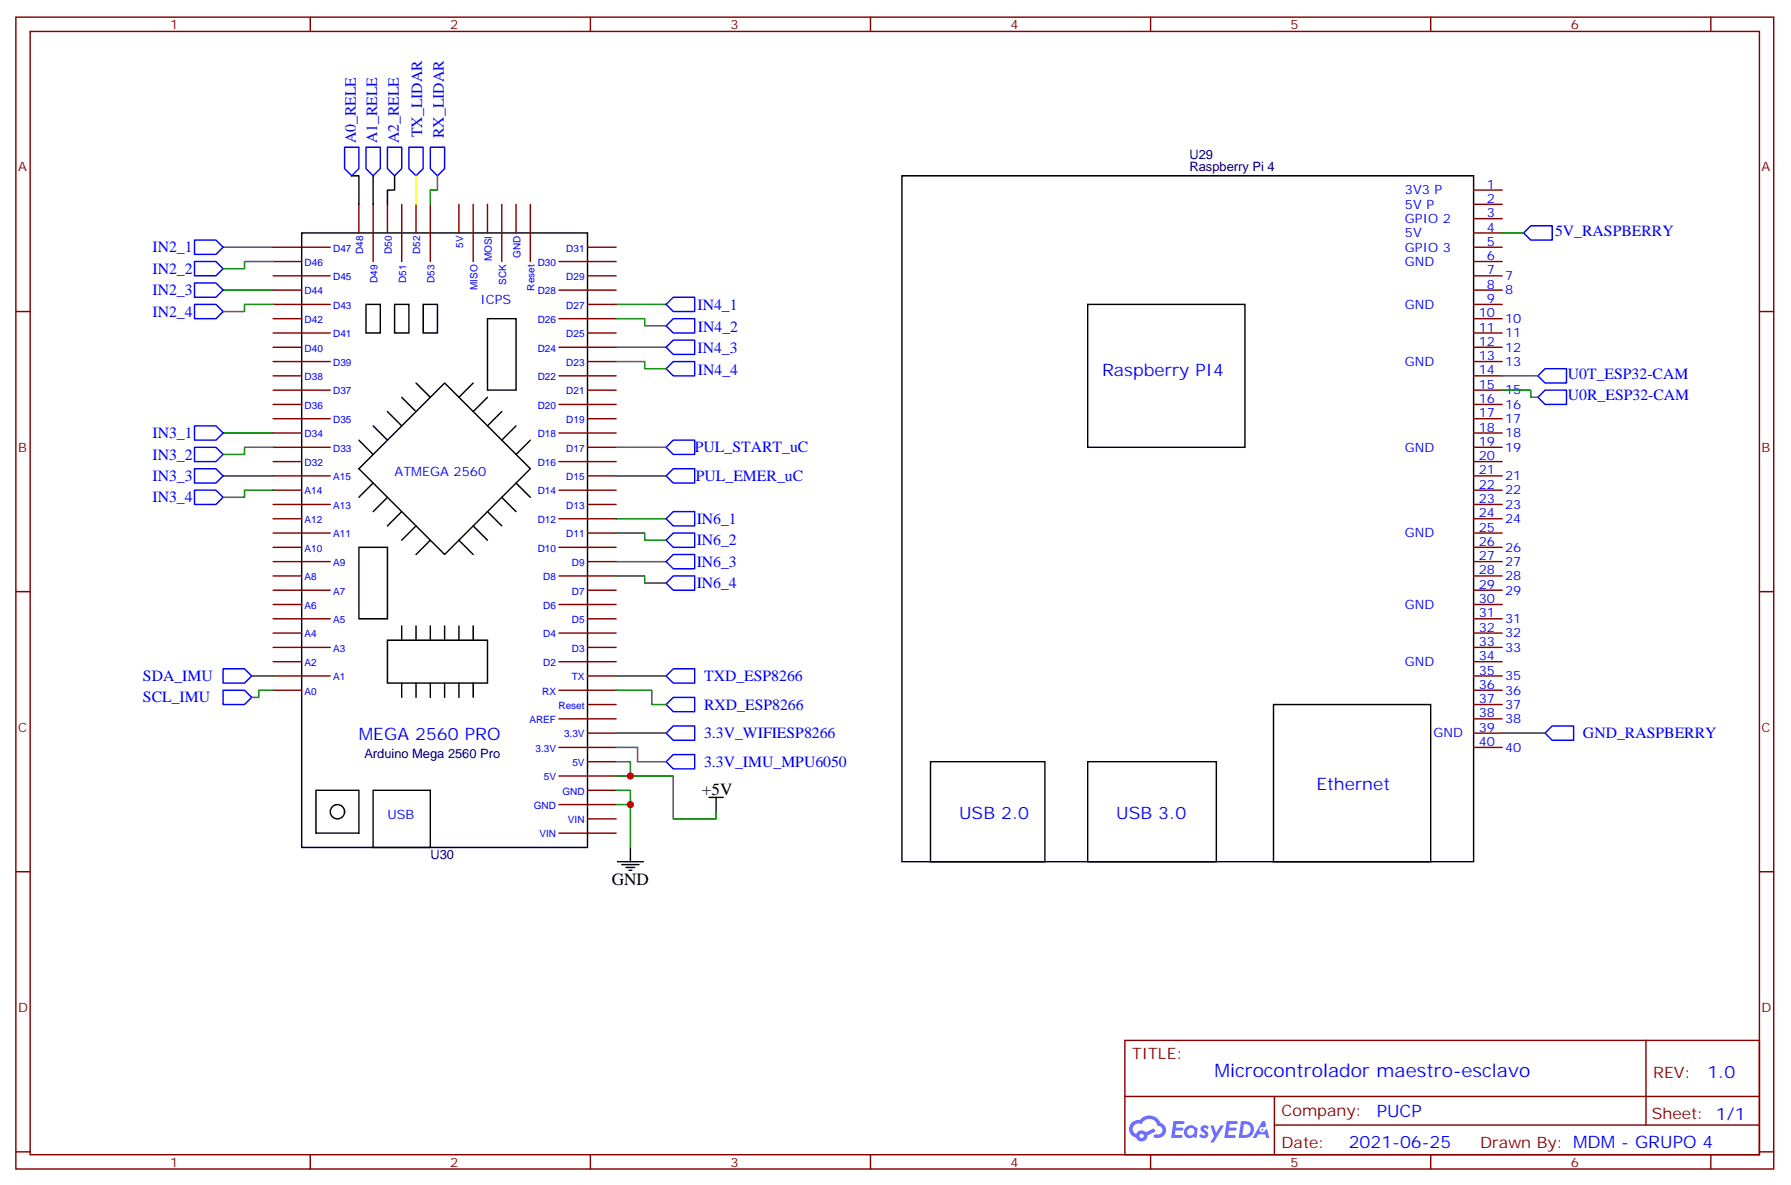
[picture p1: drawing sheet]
<svg xmlns="http://www.w3.org/2000/svg" width="442mm" height="293mm" viewBox="0 0 442 293" stroke-linecap="round" stroke-linejoin="round" font-family="sans-serif">
<g fill="none" stroke="#870000" stroke-width=".35">
<path d="M3.9 4.2h433.9v284.4h-433.9zM7.4 7.8h426.9v277.2h-426.9zM76.6 4.2v3.6M145.7 4.2v3.6M214.9 4.2v3.6M284 4.2v3.6M353.2 4.2v3.6M422.3 4.2v3.6M3.9 76.9h3.5M434.3 76.9h3.5M3.9 146h3.5M434.3 146h3.5"/>
<path d="M3.9 215.2h3.5M434.3 215.2h3.5M277.7 256.8h156.6v28.2h-156.6zM406.3 256.8v20.9M277.7 270.7h156.5M314.6 277.7h119.6M314.6 270.7v14.1M3.9 284.3h3.5M76.6 285v3.6M145.7 285v3.6M214.9 285v3.6M284 285v3.6"/>
<path d="M353.2 285v3.6M422.3 285v3.6M434.3 284.3h3.5"/>
</g>
<g fill="#5487ff">
<path d="M296.7 278a1.22 1.22 0 0 1 1.7 .3l-.4 .5a.47 .47 0 0 0-.4-.4 .47 .47 0 0 0-.5 .2l.1 .2a1.3 1.3 0 0 1 .9 1.7 1.39 1.39 0 0 1-2.1-.1l.4-.5 .8 .4a.29 .29 0 0 0 .3-.3 .29 .29 0 0 0-.3-.3 1.04 1.04 0 0 1-.5-1.7z"/>
<path d="M289.7 276.8h2.3a.37 .37 0 0 1 .4 .3 .37 .37 0 0 1-.4 .4h-1.6l-.1 .9h1.5l.3 .3-.4 .4h-1.5l-.2 1.1h1.5a.36 .36 0 0 1 .4 .3 .36 .36 0 0 1-.4 .4h-2.4z"/>
<path d="M302.8 276.8h2.4a.37 .37 0 0 1 .4 .3 .37 .37 0 0 1-.4 .4h-1.7l-.1 .9h1.5l.4 .3-.4 .4h-1.6l-.2 1.1h1.6a.36 .36 0 0 1 .3 .3 .36 .36 0 0 1-.3 .4h-2.5z"/>
<path d="M311.6 276.8h.7l.3 1.2-.6 .3a.69 .69 0 0 0-1 .3 .69 .69 0 0 0 .4 1 .69 .69 0 0 0 .9-.7l.5-.2 .5 2.2h-.7l-.3-.9h-1.7l-.5 .9h-.9z"/>
<path d="M298.8 277.8h.8l.6 1.9 1.1-1.9h.8l-2.5 4.2h-.8l.9-1.5z"/>
<path d="M306.3 276.8l-.5 4.1h1.3a2.11 2.11 0 0 0 2.4-2.1 2.11 2.11 0 0 0-2.5-2zM307.1 277.5a1.39 1.39 0 0 1 1.6 1.4 1.39 1.39 0 0 1-1.8 1.3h-.2z"/>
<path d="M292.7 278.4a1.47 1.47 0 0 0-.2 2.1 1.47 1.47 0 0 0 2.1 .1l.7 .3 .3-2.3-.1-.2-.4-.1a1.49 1.49 0 0 0-2.4 .1zM293.3 278.7a.92 .92 0 0 1 1.5 .6 .92 .92 0 0 1-1.2 1 .9 .9 0 0 1-.3-1.6z"/>
<path d="M279.4 277.1a2.18 2.18 0 0 0 1 3.7 1.44 1.44 0 0 0 1.7 1 1.44 1.44 0 0 0 1.1-1.5l2-1-.4-.8-1.9 1a1.47 1.47 0 0 0-2.5 .5 1.39 1.39 0 0 1-.6-2 1.39 1.39 0 0 1 2-.5 2.12 2.12 0 0 1 2.1-1.3 2.12 2.12 0 0 1 1.9 1.7 1.07 1.07 0 0 1 1.2 1 1.07 1.07 0 0 1-1.1 1.2h-.6a.43 .43 0 0 0-.6 .3 .43 .43 0 0 0 .5 .5 1.98 1.98 0 0 0 2.5-1.2 1.98 1.98 0 0 0-1.3-2.5 2.98 2.98 0 0 0-5-.7l-1.1 .1zM281.3 280.4a.54 .54 0 0 1 1 0 .54 .54 0 0 1-1 0z"/>
<circle cx="311.6" cy="278.9" r=".26"/>
</g>
<g fill="none" stroke="#008700" stroke-width=".35">
<path d="M108 43.4v3.5h-1.8v3.5M370.8 57.5h5.3M55.1 71.6h12.3M55.1 61h12.3M67.4 64.6h-7v1.7h-5.3M67.4 75.1h-7v1.8h-5.3M152.1 78.7h7v1.7h5.3M152.1 75.1h12.3M152.1 89.3h7v1.7h5.3M152.1 85.7h12.3M370.8 96.3h7.1v1.8h1.7M370.8 92.8h8.8"/>
<path d="M55.1 117.5h12.3M55.1 106.9h12.3M67.4 110.4h-7v1.8h-5.3M152.1 117.5h12.3M152.1 110.4h12.3M67.4 121h-7v1.8h-5.3M152.1 131.6h7v1.7h5.3M152.1 138.6h12.3M152.1 128.1h12.3M152.1 142.2h7v1.7h5.3M62.1 166.9h5.3M67.4 170.4h-3.5v1.8h-1.8"/>
<path d="M152.1 170.4h8.8v3.5h3.5M152.1 166.9h12.3M152.1 184.5h5.3v3.5h7M152.1 195.1h3.5v14.1M152.1 191.6h14.1v10.5h10.6v-1.7M152.1 188h3.5v3.6M152.1 181h12.3M152.1 198.6h3.5M370.8 181h10.6"/>
</g>
<g fill="none" stroke="#000" stroke-width=".35">
<path d="M74.5 57.5h70.5v151.7h-70.5zM86.8 43.4h1.8v7M92.1 43.4v7M97.4 43.4v3.5h-1.8v3.5M222.6 43.4h141.1v169.3h-141.1zM90.3 75.1h3.6v7.1h-3.6zM97.4 75.1h3.5v7.1h-3.5zM104.5 75.1h3.5v7.1h-3.5zM120.3 78.7h7.1v17.6h-7.1zM268.5 75.1h38.8v35.3h-38.8zM99.2 98.1l3.5 3.5M102.7 94.5l3.5 3.6"/>
<path d="M116.8 94.5l-3.5 3.6M120.3 98.1l-3.5 3.5M88.6 115.7l21.1-21.2 21.2 21.2-21.2 21.2zM88.6 108.7l3.5 3.5M92.1 119.2l-3.5 3.6M92.1 105.1l3.5 3.6M95.6 101.6l3.6 3.5M123.9 101.6l-3.6 3.5M127.4 105.1l-3.5 3.6M127.4 119.2l3.5 3.6M130.9 108.7l-3.5 3.5M88.6 135.1h7v17.7h-7z"/>
<path d="M95.6 122.8l-3.5 3.5M99.2 126.3l-3.6 3.5M102.7 129.8l-3.5 3.5M106.2 133.3l-3.5 3.6M113.3 133.3l3.5 3.6M116.8 129.8l3.5 3.5M120.3 126.3l3.6 3.5M123.9 122.8l3.5 3.5M95.6 158h24.7v10.6h-24.7zM99.2 154.5v3.5M102.7 154.5v3.5M106.2 154.5v3.5"/>
<path d="M109.7 154.5v3.5M113.3 154.5v3.5M116.8 154.5v3.5M99.2 168.6v3.6M102.7 168.6v3.6M106.2 168.6v3.6M109.7 168.6v3.6M113.3 168.6v3.6M116.8 168.6v3.6M314.4 173.9h38.8v38.8h-38.8zM78 195.1h10.6v10.6h-10.6zM92.1 195.1h14.1v14.1h-14.1z"/>
<path d="M175 196.8h3.5M176.8 196.8v3.6M229.7 188h28.2v24.7h-28.2zM268.5 188h31.7v24.7h-31.7zM152.4 212.7h6.4M153.5 213.4h4.2M154.6 214.1h2.1M155.3 214.8h.7M155.6 209.2v3.5"/>
<circle cx="83.3" cy="200.4" r="1.76"/>
</g>
<g fill="none" stroke="#870000" stroke-width=".35">
<path d="M88.6 50.4v7.1M92.1 50.4v14.2M95.6 50.4v7.1M99.2 50.4v14.2M102.7 50.4v7.1M106.2 50.4v14.2M113.3 50.4v7.1M116.8 50.4v14.2M120.3 50.4v7.1M123.9 50.4v14.2M127.4 50.4v7.1M130.9 50.4v14.2"/>
<path d="M363.7 46.9h7.1M363.7 50.4h7.1M363.7 54h7.1M363.7 57.5h7.1M67.4 61h14.1M67.4 64.6h7.1M67.4 68.1h14.1M67.4 71.6h7.1M67.4 75.1h14.1M67.4 78.7h7.1M138 64.6h14.1M138 71.6h14.1"/>
<path d="M138 78.7h14.1M145 61h7.1M145 68.1h7.1M145 75.1h7.1M363.7 61h7.1M363.7 64.6h7.1M363.7 68.1h7.1M363.7 71.6h7.1M363.7 75.1h7.1M363.7 78.7h7.1M67.4 82.2h14.1M67.4 85.7h7.1"/>
<path d="M67.4 89.3h14.1M67.4 92.8h7.1M67.4 96.3h14.1M67.4 99.8h7.1M138 85.7h14.1M138 92.8h14.1M138 99.8h14.1M145 82.2h7.1M145 89.3h7.1M145 96.3h7.1M363.7 82.2h7.1M363.7 85.7h7.1"/>
<path d="M363.7 89.3h7.1M363.7 92.8h7.1M363.7 96.3h7.1M363.7 99.8h7.1M67.4 103.4h14.1M67.4 106.9h7.1M67.4 110.4h14.1M67.4 113.9h7.1M67.4 117.5h14.1M138 106.9h14.1M138 113.9h14.1M145 103.4h7.1"/>
<path d="M145 110.4h7.1M145 117.5h7.1M363.7 103.4h7.1M363.7 106.9h7.1M363.7 110.4h7.1M363.7 113.9h7.1M363.7 117.5h7.1M67.4 121h7.1M67.4 124.5h14.1M67.4 128.1h7.1M67.4 131.6h14.1M67.4 135.1h7.1"/>
<path d="M67.4 138.6h14.1M138 121h14.1M138 128.1h14.1M138 135.1h14.1M145 124.5h7.1M145 131.6h7.1M145 138.6h7.1M363.7 121h7.1M363.7 124.5h7.1M363.7 128.1h7.1M363.7 131.6h7.1M363.7 135.1h7.1"/>
<path d="M363.7 138.6h7.1M67.4 142.2h7.1M67.4 145.7h14.1M67.4 149.2h7.1M67.4 152.8h14.1M67.4 156.3h7.1M67.4 159.8h14.1M138 142.2h14.1M138 149.2h14.1M138 156.3h14.1M145 145.7h7.1M145 152.8h7.1"/>
<path d="M145 159.8h7.1M363.7 142.2h7.1M363.7 145.7h7.1M363.7 149.2h7.1M363.7 152.8h7.1M363.7 156.3h7.1M363.7 159.8h7.1M67.4 163.3h7.1M67.4 166.9h14.1M67.4 170.4h7.1M138 163.3h14.1M138 170.4h14.1"/>
<path d="M138 177.4h14.1M145 166.9h7.1M145 173.9h7.1M363.7 163.3h7.1M363.7 166.9h7.1M363.7 170.4h7.1M363.7 173.9h7.1M363.7 177.4h7.1M138 184.5h14.1M138 198.6h14.1M138 191.6h14.1M145 181h7.1"/>
<path d="M145 195.1h7.1M145 188h7.1M363.7 181h7.1M363.7 184.5h7.1M138 205.7h14.1M145 202.1h7.1"/>
</g>
<g fill="none" stroke="#00f" stroke-width=".35">
<path d="M85.1 36.3h3.5v5.3l-1.8 1.8-1.7-1.8zM90.3 36.3h3.6v5.3l-1.8 1.8-1.8-1.8zM95.6 36.3h3.6v5.3l-1.8 1.8-1.8-1.8zM100.9 36.3h3.6v5.3l-1.8 1.8-1.8-1.8zM106.2 36.3h3.5v5.3l-1.7 1.8-1.8-1.8zM48 59.3h5.3l1.8 1.7-1.8 1.8h-5.3zM376.1 57.5l1.8-1.8h5.3v3.6h-5.3zM48 75.1h5.3l1.8 1.8-1.8 1.8h-5.3zM48 69.8h5.3l1.8 1.8-1.8 1.8h-5.3zM48 64.6h5.3l1.8 1.7-1.8 1.8h-5.3zM166.2 78.7h5.3v3.5h-5.3l-1.8-1.8zM166.2 73.4h5.3v3.5h-5.3l-1.8-1.8z"/>
<path d="M166.2 89.3h5.3v3.5h-5.3l-1.8-1.8zM166.2 84h5.3v3.5h-5.3l-1.8-1.8zM381.4 96.3h5.3v3.5h-5.3l-1.8-1.7zM381.4 91h5.3v3.5h-5.3l-1.8-1.7zM48 105.1h5.3l1.8 1.8-1.8 1.8h-5.3zM48 110.4h5.3l1.8 1.8-1.8 1.7h-5.3zM48 115.7h5.3l1.8 1.8-1.8 1.7h-5.3zM166.2 108.7h5.3v3.5h-5.3l-1.8-1.8zM166.2 115.7h5.3v3.5h-5.3l-1.8-1.7zM48 121h5.3l1.8 1.8-1.8 1.7h-5.3zM166.2 126.3h5.3v3.5h-5.3l-1.8-1.7zM166.2 131.6h5.3v3.5h-5.3l-1.8-1.8z"/>
<path d="M166.2 136.9h5.3v3.5h-5.3l-1.8-1.8zM166.2 142.2h5.3v3.5h-5.3l-1.8-1.8zM55.1 165.1h5.3l1.7 1.8-1.7 1.7h-5.3zM55.1 170.4h5.3l1.7 1.8-1.7 1.7h-5.3zM164.4 166.9l1.8-1.8h5.3v3.5h-5.3zM164.4 173.9l1.8-1.7h5.3v3.5h-5.3zM164.4 181l1.8-1.8h5.3v3.5h-5.3zM164.4 188l1.8-1.7h5.3v3.5h-5.3zM381.4 181l1.8-1.8h5.2v3.5h-5.2z"/>
</g>
<path d="M102.7 43.4v7" fill="none" stroke="#ff0" stroke-width=".35"/>
<g fill="#c00">
<circle cx="155.6" cy="198.6" r=".88"/>
<circle cx="155.6" cy="191.6" r=".88"/>
</g>
<text font-size="4.6" fill="#00f" x="299.8" y="265.8">Microcontrolador maestro-esclavo</text>
<g font-size="4.2" fill="#00f">
<text x="272" y="92.8">Raspberry PI4</text>
<text x="88.6" y="182.7">MEGA 2560 PRO</text>
<text x="324.9" y="195.1">Ethernet</text>
<text x="236.7" y="202.1">USB 2.0</text>
<text x="275.6" y="202.1">USB 3.0</text>
<text x="421.5" y="266.1">1.0</text>
<text x="339.8" y="275.6">PUCP</text>
<text x="332.9" y="283.4">2021-06-25</text>
</g>
<g font-size="4.2">
<text x="173.2" y="196.1">+5V</text>
<text x="151" y="218.4">GND</text>
</g>
<g font-size="3.9" fill="#00f">
<text x="87.8" y="35.4" transform="rotate(-90 87.8 35.4)">A0_RELE</text>
<text x="93.1" y="35.4" transform="rotate(-90 93.1 35.4)">A1_RELE</text>
<text x="98.4" y="35.4" transform="rotate(-90 98.4 35.4)">A2_RELE</text>
<text x="104.2" y="33.9" transform="rotate(-90 104.2 33.9)">TX_LIDAR</text>
<text x="109.5" y="34.1" transform="rotate(-90 109.5 34.1)">RX_LIDAR</text>
<text x="383.9" y="58.2">5V_RASPBERRY</text>
<text x="37.6" y="62.3">IN2_1</text>
<text x="37.6" y="67.6">IN2_2</text>
<text x="37.6" y="72.9">IN2_3</text>
<text x="172.2" y="76.6">IN4_1</text>
<text x="37.6" y="78.2">IN2_4</text>
<text x="172.3" y="81.9">IN4_2</text>
<text x="172.2" y="87.2">IN4_3</text>
<text x="172.3" y="92.4">IN4_4</text>
<text x="387" y="93.5">U0T_ESP32-CAM</text>
<text x="387" y="98.8">U0R_ESP32-CAM</text>
<text x="37.6" y="108.2">IN3_1</text>
<text x="37.6" y="113.4">IN3_2</text>
<text x="171.5" y="111.7">PUL_START_uC</text>
<text x="37.6" y="118.7">IN3_3</text>
<text x="171.8" y="118.7">PUL_EMER_uC</text>
<text x="37.6" y="124">IN3_4</text>
<text x="172" y="129.3">IN6_1</text>
<text x="172" y="134.6">IN6_2</text>
<text x="172" y="139.9">IN6_3</text>
<text x="172" y="145.2">IN6_4</text>
<text x="35.3" y="168.1">SDA_IMU</text>
<text x="35.3" y="173.4">SCL_IMU</text>
<text x="173.8" y="168.1">TXD_ESP8266</text>
<text x="173.8" y="175.2">RXD_ESP8266</text>
<text x="173.8" y="182.2">3.3V_WIFIESP8266</text>
<text x="390.8" y="182.2">GND_RASPBERRY</text>
<text x="173.8" y="189.3">3.3V_IMU_MPU6050</text>
</g>
<g font-size="3.9" fill="#800">
<text x="279.4" y="261.4">TITLE:</text>
<text x="408.1" y="266.1">REV:</text>
<text x="316.3" y="275.6">Company:</text>
<text x="407.7" y="276.2">Sheet: 1/1</text>
<text x="316.3" y="283.3">Date:</text>
<text x="365.4" y="283.4">Drawn By: MDM - GRUPO 4</text>
</g>
<g font-size="3.2" fill="#800">
<text x="42" y="7.2">1</text>
<text x="111.2" y="7.2">2</text>
<text x="180.3" y="7.2">3</text>
<text x="249.4" y="7.2">4</text>
<text x="318.6" y="7.2">5</text>
<text x="387.7" y="7.2">6</text>
<text x="4.4" y="42.3">A</text>
<text x="434.8" y="42.3">A</text>
<text x="4.4" y="111.5">B</text>
<text x="434.8" y="111.5">B</text>
<text x="4.4" y="180.6">C</text>
<text x="434.8" y="180.6">C</text>
<text x="4.4" y="249.8">D</text>
<text x="434.8" y="249.8">D</text>
<text x="42" y="288">1</text>
<text x="111.2" y="288">2</text>
<text x="180.3" y="288">3</text>
<text x="249.4" y="288">4</text>
<text x="318.6" y="288">5</text>
<text x="387.7" y="288">6</text>
</g>
<g font-size="3.2" fill="#000080">
<text x="293.6" y="39.2">U29</text>
<text x="293.6" y="42.3">Raspberry Pi 4</text>
<text x="89.9" y="187.2">Arduino Mega 2560 Pro</text>
<text x="106.3" y="212">U30</text>
</g>
<g font-size="3.2" fill="#00f">
<text x="346.8" y="48">3V3 P</text>
<text x="367" y="46.6">1</text>
<text x="346.8" y="51.5">5V P</text>
<text x="367" y="50.1">2</text>
<text x="367" y="53.6">3</text>
<text x="346.8" y="55">GPIO 2</text>
<text x="346.8" y="58.6">5V</text>
<text x="367" y="57.2">4</text>
<text x="346.8" y="62.1">GPIO 3</text>
<text x="346.8" y="65.6">GND</text>
<text x="367" y="60.7">5</text>
<text x="367" y="64.2">6</text>
<text x="367" y="67.7">7</text>
<text x="367" y="71.3">8</text>
<text x="371.5" y="69.1">7</text>
<text x="118.6" y="75.1">ICPS</text>
<text x="346.8" y="76.2">GND</text>
<text x="367" y="74.8">9</text>
<text x="371.5" y="72.7">8</text>
<text x="365" y="78.3">10</text>
<text x="365" y="81.8">11</text>
<text x="371.5" y="79.7">10</text>
<text x="371.5" y="83.3">11</text>
<text x="365" y="85.4">12</text>
<text x="365" y="88.9">13</text>
<text x="371.5" y="86.8">12</text>
<text x="346.8" y="90.3">GND</text>
<text x="365" y="92.4">14</text>
<text x="365" y="96">15</text>
<text x="371.5" y="90.3">13</text>
<text x="365" y="99.5">16</text>
<text x="371.5" y="97.4">15</text>
<text x="371.5" y="100.9">16</text>
<text x="365" y="103">17</text>
<text x="365" y="106.5">18</text>
<text x="371.5" y="104.4">17</text>
<text x="371.5" y="107.9">18</text>
<text x="346.8" y="111.5">GND</text>
<text x="365" y="110.1">19</text>
<text x="365" y="113.6">20</text>
<text x="371.5" y="111.5">19</text>
<text x="97.4" y="117.5">ATMEGA 2560</text>
<text x="365" y="117.1">21</text>
<text x="371.5" y="118.5">21</text>
<text x="365" y="120.7">22</text>
<text x="365" y="124.2">23</text>
<text x="371.5" y="122.1">22</text>
<text x="371.5" y="125.6">23</text>
<text x="365" y="127.7">24</text>
<text x="365" y="131.2">25</text>
<text x="371.5" y="129.1">24</text>
<text x="346.8" y="132.6">GND</text>
<text x="365" y="134.8">26</text>
<text x="371.5" y="136.2">26</text>
<text x="365" y="138.3">27</text>
<text x="365" y="141.8">28</text>
<text x="371.5" y="139.7">27</text>
<text x="371.5" y="143.2">28</text>
<text x="365" y="145.3">29</text>
<text x="365" y="148.9">30</text>
<text x="371.5" y="146.8">29</text>
<text x="346.8" y="150.3">GND</text>
<text x="365" y="152.4">31</text>
<text x="365" y="155.9">32</text>
<text x="371.5" y="153.8">31</text>
<text x="365" y="159.5">33</text>
<text x="371.5" y="157.3">32</text>
<text x="371.5" y="160.9">33</text>
<text x="346.8" y="164.4">GND</text>
<text x="365" y="163">34</text>
<text x="365" y="166.5">35</text>
<text x="371.5" y="167.9">35</text>
<text x="365" y="170">36</text>
<text x="365" y="173.6">37</text>
<text x="371.5" y="171.4">36</text>
<text x="365" y="177.1">38</text>
<text x="371.5" y="175">37</text>
<text x="371.5" y="178.5">38</text>
<text x="353.9" y="182">GND</text>
<text x="365" y="180.6">39</text>
<text x="365" y="184.1">40</text>
<text x="371.5" y="185.6">40</text>
<text x="95.6" y="202.1">USB</text>
</g>
<g font-size="2.5" fill="#00f">
<text x="75.2" y="65.6">D46</text>
<text x="82.2" y="62.1">D47</text>
<text x="89.6" y="62.7" transform="rotate(-90 89.6 62.7)">D48</text>
<text x="96.7" y="62.7" transform="rotate(-90 96.7 62.7)">D50</text>
<text x="103.8" y="62.7" transform="rotate(-90 103.8 62.7)">D52</text>
<text x="114.3" y="61.2" transform="rotate(-90 114.3 61.2)">5V</text>
<text x="121.4" y="64.5" transform="rotate(-90 121.4 64.5)">MOSI</text>
<text x="128.4" y="63.7" transform="rotate(-90 128.4 63.7)">GND</text>
<text x="132.7" y="65.6">D30</text>
<text x="139.8" y="62.1">D31</text>
<text x="82.2" y="69.1">D45</text>
<text x="93.2" y="69.8" transform="rotate(-90 93.2 69.8)">D49</text>
<text x="100.2" y="69.8" transform="rotate(-90 100.2 69.8)">D51</text>
<text x="107.3" y="69.8" transform="rotate(-90 107.3 69.8)">D53</text>
<text x="117.9" y="71.6" transform="rotate(-90 117.9 71.6)">MISO</text>
<text x="124.9" y="70.3" transform="rotate(-90 124.9 70.3)">SCK</text>
<text x="132" y="71.7" transform="rotate(-90 132 71.7)">Reset</text>
<text x="139.8" y="69.1">D29</text>
<text x="75.2" y="72.7">D44</text>
<text x="82.2" y="76.2">D43</text>
<text x="132.7" y="72.7">D28</text>
<text x="139.8" y="76.2">D27</text>
<text x="75.2" y="79.7">D42</text>
<text x="82.2" y="83.3">D41</text>
<text x="132.7" y="79.7">D26</text>
<text x="139.8" y="83.3">D25</text>
<text x="75.2" y="86.8">D40</text>
<text x="132.7" y="86.8">D24</text>
<text x="75.2" y="93.8">D38</text>
<text x="82.2" y="90.3">D39</text>
<text x="132.7" y="93.8">D22</text>
<text x="139.8" y="90.3">D23</text>
<text x="75.2" y="100.9">D36</text>
<text x="82.2" y="97.4">D37</text>
<text x="132.7" y="100.9">D20</text>
<text x="139.8" y="97.4">D21</text>
<text x="75.2" y="107.9">D34</text>
<text x="82.2" y="104.4">D35</text>
<text x="132.7" y="107.9">D18</text>
<text x="139.8" y="104.4">D19</text>
<text x="82.2" y="111.5">D33</text>
<text x="139.8" y="111.5">D17</text>
<text x="75.2" y="115">D32</text>
<text x="82.2" y="118.5">A15</text>
<text x="132.7" y="115">D16</text>
<text x="139.8" y="118.5">D15</text>
<text x="75.2" y="122.1">A14</text>
<text x="82.2" y="125.6">A13</text>
<text x="132.7" y="122.1">D14</text>
<text x="139.8" y="125.6">D13</text>
<text x="75.2" y="129.1">A12</text>
<text x="132.7" y="129.1">D12</text>
<text x="75.2" y="136.2">A10</text>
<text x="82.2" y="132.6">A11</text>
<text x="132.7" y="136.2">D10</text>
<text x="139.8" y="132.6">D11</text>
<text x="75.2" y="143.2">A8</text>
<text x="82.2" y="139.7">A9</text>
<text x="134.1" y="143.2">D8</text>
<text x="141.2" y="139.7">D9</text>
<text x="82.2" y="146.8">A7</text>
<text x="141.2" y="146.8">D7</text>
<text x="75.2" y="150.3">A6</text>
<text x="82.2" y="153.8">A5</text>
<text x="134.1" y="150.3">D6</text>
<text x="141.2" y="153.8">D5</text>
<text x="75.2" y="157.3">A4</text>
<text x="82.2" y="160.9">A3</text>
<text x="134.1" y="157.3">D4</text>
<text x="141.2" y="160.9">D3</text>
<text x="75.2" y="164.4">A2</text>
<text x="82.2" y="167.9">A1</text>
<text x="134.1" y="164.4">D2</text>
<text x="141.2" y="167.9">TX</text>
<text x="75.2" y="171.4">A0</text>
<text x="133.8" y="171.4">RX</text>
<text x="130.7" y="178.5">AREF</text>
<text x="137.9" y="175">Reset</text>
<text x="132.2" y="185.6">3.3V</text>
<text x="139.2" y="182">3.3V</text>
<text x="141.3" y="189.1">5V</text>
<text x="134.2" y="192.6">5V</text>
<text x="138.8" y="196.1">GND</text>
<text x="131.8" y="199.7">GND</text>
<text x="140.2" y="203.2">VIN</text>
<text x="133.1" y="206.7">VIN</text>
</g>
</svg>
